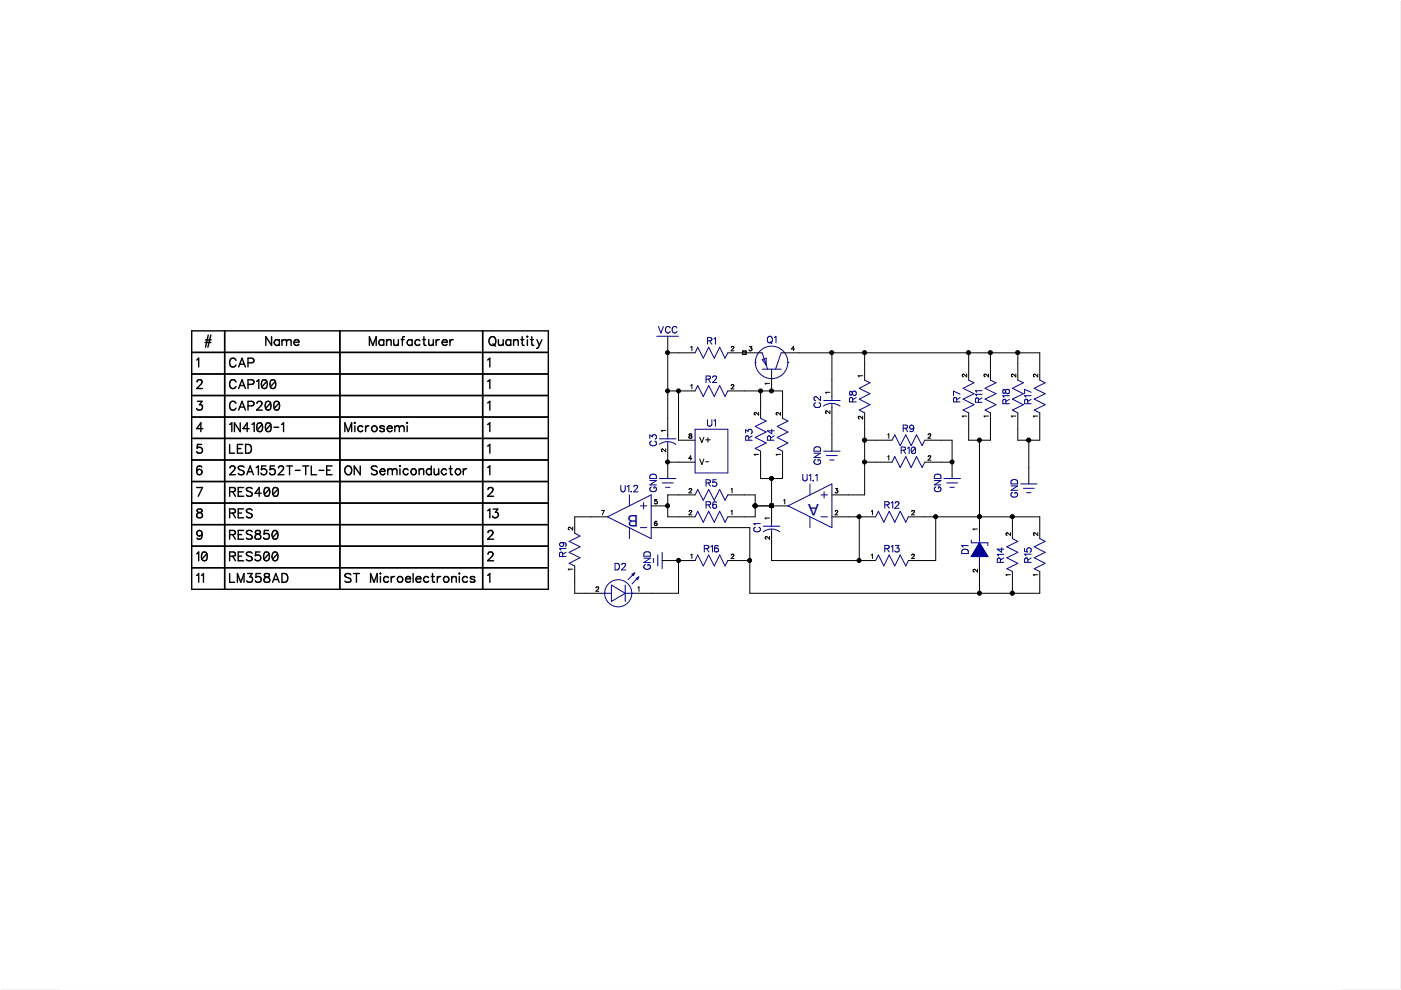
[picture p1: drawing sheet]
<svg xmlns="http://www.w3.org/2000/svg" width="297mm" height="210mm" viewBox="0 0 297 210" stroke-linecap="round" stroke-linejoin="round" font-family="sans-serif">
<g fill="#000" stroke="#000" stroke-width=".21">
<path d="M0 0h297v209.9h-297z"/>
<circle cx="141.5" cy="74.8" r=".42"/>
<circle cx="176.3" cy="74.8" r=".42"/>
<circle cx="183.3" cy="74.8" r=".43"/>
<circle cx="205.3" cy="74.8" r=".42"/>
<circle cx="210" cy="74.8" r=".43"/>
<circle cx="215.8" cy="74.8" r=".43"/>
<circle cx="141.5" cy="97.9" r=".42"/>
<circle cx="141.5" cy="82.9" r=".42"/>
<circle cx="143.9" cy="82.9" r=".42"/>
<circle cx="161.3" cy="82.9" r=".42"/>
<circle cx="163.6" cy="82.9" r=".43"/>
<circle cx="183.3" cy="97.9" r=".43"/>
<circle cx="183.3" cy="93.3" r=".44"/>
<circle cx="201.9" cy="97.9" r=".42"/>
<circle cx="207.7" cy="93.3" r=".43"/>
<circle cx="218.1" cy="93.3" r=".44"/>
<circle cx="141.5" cy="107.2" r=".43"/>
<circle cx="143.9" cy="118.8" r=".43"/>
<circle cx="158.9" cy="118.8" r=".43"/>
<circle cx="160.1" cy="107.2" r=".44"/>
<circle cx="163.6" cy="101.4" r=".44"/>
<circle cx="163.6" cy="107.2" r=".44"/>
<circle cx="182.1" cy="109.5" r=".42"/>
<circle cx="182.1" cy="118.8" r=".43"/>
<circle cx="198.4" cy="109.5" r=".43"/>
<circle cx="207.7" cy="109.5" r=".42"/>
<circle cx="214.6" cy="109.5" r=".43"/>
<circle cx="207.7" cy="125.8" r=".43"/>
<circle cx="214.6" cy="125.8" r=".44"/>
</g>
<g fill="#fff" stroke="#fff" stroke-width=".21">
<path d="M0 0h297v209.9h-297z"/>
<path d="M12.9 0h271.2v209.8h-271.2z"/>
</g>
<g fill="none" stroke="#000" stroke-width=".21">
<path d="M141.6 74.8h.1M141.6 71.3v20.9M141.6 74.8h5.8M146.4 73.6l.3-.1v.9M154.3 74.8h7M155 73.7v-.1a.29 .29 0 0 1 .3-.2 .29 .29 0 0 1 .3 .3l-.6 .7h.6M157.5 74.4h.7v.7h-.7zM158.9 73.5h.5l-.3 .3a.32 .32 0 0 1 .3 .3 .32 .32 0 0 1-.2 .3 .32 .32 0 0 1-.4-.2M163.6 79.4v3.5M165.9 74.8h54.6v5.8M168.5 74h-.7l.5-.6v.9M176.4 74.8v9.3"/>
<path d="M182.9 79.7h-.9l.1 .2M183.3 74.8h.1M183.3 74.8v5.8M205 79.3v.6l-.8-.6a.29 .29 0 0 0-.2 .3 .29 .29 0 0 0 .2 .3M205.4 74.8v5.8M209.6 79.3v.6l-.6-.5h-.3l-.1 .3 .3 .2M210 74.8v5.8M215.4 79.3v.6l-.6-.5h-.3l-.1 .3 .3 .2M215.8 74.8v5.8M220 79.3v.6l-.7-.6-.2 .4 .2 .2M140.4 95.7h.1M141.2 91.3h-1l.2 .2"/>
<path d="M141.2 95.2v.6l-.7-.6-.3 .2 .2 .3M141.6 98h.1M141.6 82.9h5.8M141.6 94.5v7M141.6 98h5.8M143.9 82.9v10.4h3.5M146.1 92v.2a.58 .58 0 0 1 .6 .6l-.4 .1a.31 .31 0 0 1-.2-.4 .31 .31 0 0 1 .4-.2l.1-.3zM146.4 81.7l.3-.2v1M146.7 97.2h-.7l.4-.6v1M148.4 92.7l.4 1.1 .4-1.1M148.4 97.3l.4 1.2 .4-1.2M149.6 93.3h1"/>
<path d="M149.6 97.9h.7M150.1 92.8v1M154.3 82.9h11.6v5.8M155 81.8l.2-.3 .3 .1v.3l-.5 .6h.6M160.8 87.4v.6l-.5-.5h-.4v.3l.3 .2M160.8 96.3h-.9l.2 .3M161.3 82.9h.1M161.3 82.9v5.8M161.3 95.7v5.8h4.6v-5.8M163.2 81.3h-1l.2 .2M163.6 82.9h.1M165.5 87.4v.6l-.8-.5-.1 .3 .2 .2"/>
<path d="M165.5 96.3h-.9l.1 .3M176 83.2h-1l.2 .2M176 87.1v.6l-.8-.6-.2 .4 .2 .1M176.4 86.4v9.3M182.9 88.2v.7l-.4-.5-.4-.1a.29 .29 0 0 0-.1 .3 .29 .29 0 0 0 .2 .2M183.3 93.3h.1M183.3 98h.1M183.3 87.5v17.4h-6.9M183.3 93.3h5.8M183.3 98h5.8M188.2 92.2l.2-.2v.9M188.2 96.8l.2-.2v1"/>
<path d="M196.1 93.3h5.8v8.2M196.1 98h5.8M196.8 92.2h.1M196.8 96.8l.2-.2 .3 .2-.6 .8h.7M196.8 92.2l.4-.2 .1 .2-.6 .7h.7M201.9 98h.1M205 88.2h-1l.2 .2M205.4 87.5v5.8h4.6v-5.8M207.7 93.3v19.8M209.6 88.2h-1l.2 .2M215.4 88.2h-1l.2 .2M215.8 87.5v5.8h4.7v-5.8"/>
<path d="M218.1 93.3v9.3M220 88.2h-.9l.2 .2M121.4 111.7v.7l-.7-.6-.2 .4 .2 .1M121.8 120v5.8h5.8M127.5 108.2h.6l-.4 1M128.8 109.6h-7v3.5M138.1 107.3h3.5M138.1 111.9h20.9v13.9h61.5v-4.6M139.3 105.9h-.5v.4a.34 .34 0 0 1 .5 0 .34 .34 0 0 1-.1 .5 .34 .34 0 0 1-.5-.1M139.3 110.7l-.2-.2-.2 .1-.2 .5M140.4 118.9h7M141.6 107.3h.1"/>
<path d="M143.9 118.9h.1M143.9 118.9v6.9h-9.3M146.1 103.8l.2-.2 .4 .1-.6 .8h.6M146.1 108.4a.29 .29 0 0 1 .3-.2 .29 .29 0 0 1 .3 .3l-.6 .7h.6M146.4 117.7l.3-.2v.9M147.4 104.9h-5.8v4.7h5.8M154.3 104.9h5.8v4.7h-5.8M154.3 118.9h4.7M155 103.7l.2-.1v.9M155 108.4l.2-.2v1M155 117.7a.29 .29 0 0 1 .3-.2 .29 .29 0 0 1 .3 .3l-.6 .6h.6M160.1 107.3h7"/>
<path d="M163.2 113.7v.6l-.7-.5-.3 .1 .2 .4M163.2 109.8h-1l.2 .2M163.3 106.9h.7v.7h-.7zM163.6 107.3h.1M163.6 101.5v9.2M163.6 113.1v5.8h22M166.2 106.1l.2-.2v.9M176.4 109.6h9.2M177.1 108.4l.2-.2 .3 .2-.5 .8h.5M177.1 103.6h.5l-.2 .3a.31 .31 0 0 1 .2 .5 .31 .31 0 0 1-.5-.1M182.2 109.6v9.3M184.8 117.7l.2-.2v.9"/>
<path d="M184.8 108.4l.2-.2v1M192.6 109.6h27.9v4.6M193.3 108.4l.2-.2 .4 .2-.6 .8h.6M193.3 117.7l.2-.2 .4 .2-.6 .7h.6M198.4 109.6h.1M198.4 109.6v9.3h-5.8M207.2 112.2h-.9l.2 .2M207.7 120v5.8M214.2 112.9v.6l-.7-.5-.2 .3 .2 .2M214.7 109.6h.1M214.7 109.6v4.6M220 112.9v.6l-.7-.5-.2 .3 .2 .2"/>
<path d="M121.4 120.7h-.9l.2 .2M126.4 124.6l.1-.1 .3-.1 .1 .3-.6 .7h.7M135.3 124.6l.2-.2v1M207.2 120.7v.6l-.7-.6-.2 .4 .3 .2M214.2 121.9h-.9l.2 .2M214.7 125.8h.1M214.7 121.2v4.6M220 121.9h-.9l.2 .2"/>
<circle cx="139" cy="111.2" r=".29"/>
</g>
<g fill="none" stroke="#000096" stroke-width=".21">
<path d="M139.2 71.3h4.7M139.6 69.2l.5 1.4 .5-1.4M142.1 69.6a.5 .5 0 0 0-.6-.4 .5 .5 0 0 0-.4 .5v.4a.5 .5 0 0 0 .4 .5 .5 .5 0 0 0 .6-.3M143.5 69.6a.52 .52 0 0 0-.6-.4 .52 .52 0 0 0-.4 .5v.4a.52 .52 0 0 0 .4 .5 .52 .52 0 0 0 .6-.3M147.4 74.8l.5-1.2 1.2 2.3 1.2-2.3 1.1 2.3 1.2-2.3 1.1 2.3 .6-1.1M150 72.3l.8-.1 .1-.4-.3-.2h-.6v1.4M150.5 72.3l.4 .7M151.4 71.8l.3-.2v1.4M160.1 76.8h.1M161.3 74.8h.3l1.1 3.5M161.6 78.3h4M161.6 76.2l.8-.3v1.5z"/>
<path d="M162.8 71.5l.2-.1a.63 .63 0 0 1 .8 .6 .63 .63 0 0 1-1 .5l-.1-.3zM163.3 72.4l.4 .5M163.6 78.3v1.1M164.2 71.6l.3-.3v1.4M165.9 74.8h-.3l-1.2 3.5M167.1 76.8h.1M137.8 93v-.8l.5 .4a.46 .46 0 0 1 .8-.3 .46 .46 0 0 1-.2 .8M138.1 93.5a.52 .52 0 0 0-.3 .6 .52 .52 0 0 0 .5 .4h.4a.52 .52 0 0 0 .5-.4 .52 .52 0 0 0-.4-.6M139.8 93h3.5M139.8 94.2a2.89 2.89 0 0 1 3.5 0M141.6 92.2v.8M141.6 93.6v.9"/>
<path d="M147.4 82.9l.5-1.2 1.2 2.4 1.2-2.4 1.1 2.4 1.2-2.4 1.1 2.4 .6-1.2M147.4 91h6.9v9.3h-6.9zM149.7 80.4l.8-.1 .1-.2-.1-.3-.8-.1v1.4M150 89v1.2l.4 .2 .3-.1 .2-.3v-1M150.2 80.4l.4 .7M151.1 80.1l.3-.4 .5 .1-.2 .6-.6 .7h.9M151.4 89.2l.3-.2v1.4M158.1 91.8v-.7l.5 .4a.46 .46 0 0 1 .5-.5 .46 .46 0 0 1 .4 .6l-.3 .4M158.8 93.3l-.1-.8-.5-.1-.1 .9h1.4M159.5 92.4l-.7 .5M161.3 88.7l1.1 .6-2.3 1.1 2.3 1.2-2.3 1.1 2.3 1.2-2.3 1.2 1.2 .6M163.4 93.3l-.1-.7-.3-.2-.3 .3v.6h1.4"/>
<path d="M163.6 91v1l-.9-.7h1.4M164.1 92.4l-.7 .5M165.9 88.7l1.2 .6-2.3 1.1 2.3 1.2-2.3 1.1 2.3 1.2-2.3 1.2 1.1 .6M172.6 96.1h1.4l-1.4 .9h1.4M172.8 94.9l.3-.2 .7 .2 .2 .8h-1.4v-.5zM172.9 85.4a.52 .52 0 0 0-.3 .6 .52 .52 0 0 0 .5 .4h.4a.52 .52 0 0 0 .5-.4 .52 .52 0 0 0-.4-.6M172.9 97.4a.52 .52 0 0 0-.3 .6 .52 .52 0 0 0 .5 .5h.4a.51 .51 0 0 0 .5-.6 .51 .51 0 0 0-.5-.5v.4M174 84v1l-.9-.8h-.4l-.1 .4 .3 .3M174.6 86.1a2.89 2.89 0 0 1 3.5 0M174.6 84.9h3.5M174.6 95.7h3.5M175.2 96.6h2.3"/>
<path d="M175.9 97.5h.9M176.4 84.1v.8M176.4 85.5v.9M180.2 83.1v.6h.4l.1-.4a.4 .4 0 0 1 .4-.4 .4 .4 0 0 1 .4 .4v.4l-.4 .2-.3-.3-.2-.5zM180.8 85.2l-.1-.8-.4-.1-.2 .3v.6h1.4M181.5 84.3l-.7 .4M183.3 80.6l1.2 .6-2.3 1.1 2.3 1.2-2.3 1.1 2.3 1.2-2.3 1.1 1.1 .6M189.1 93.3l.6-1.1 1.2 2.3 1.1-2.3 1.2 2.3 1.1-2.3 1.2 2.3 .6-1.2M189.1 98l.6-1.2 1.2 2.3 1.1-2.3 1.2 2.3 1.1-2.3 1.2 2.3 .6-1.1M191.1 95.5l.9-.2v-.4l-.9-.1v1.4M191.5 90.8h.8l.1-.4-.3-.3h-.6v1.4M191.5 95.5l.5 .7"/>
<path d="M192 90.8l.4 .7M192.4 95l.4-.2v1.4M193.7 90.6a.67 .67 0 0 1-.5 .9l-.3-.2M194.1 95a.44 .44 0 0 0-.4-.2 .44 .44 0 0 0-.4 .2v.9M194.1 95l-.2 1.1h-.5l-.1-.2M194.1 95l-.8 .9M202.8 85.2l-.1-.9h-.4l-.1 .9h1.4M203.6 83.6l-1.4-.7v1M203.6 84.3l-.8 .4M205.4 80.6l1.1 .6-2.3 1.1 2.3 1.2-2.3 1.1 2.3 1.2-2.3 1.1 1.2 .6M207.5 85.3l-.1-.8-.5-.1-.1 .9h1.4M208.2 84.4l-.7 .4"/>
<path d="M208.2 83.6h-1.4l.3 .3M208.2 82.8h-1.4l.3 .4M210 80.6l1.2 .6-2.3 1.1 2.3 1.2-2.3 1.1 2.3 1.2-2.3 1.1 1.1 .6M212.7 82.7v.7h.3l.3-.7 .3-.2a.44 .44 0 0 1 .4 .7 .44 .44 0 0 1-.7 .1l-.2-.6zM213.3 85.6l-.1-.8-.5-.1-.1 .9h1.4M214 83.9h-1.4l.3 .3M214 84.7l-.7 .4M215.8 80.6l1.2 .6-2.3 1.1 2.3 1.2-2.3 1.1 2.3 1.2-2.3 1.1 1.1 .6M217.9 85.6l-.1-.9h-.4l-.2 .9h1.4M218.6 83.2l-1.4-.7v1M218.6 84.7l-.7 .4M218.6 83.9h-1.4l.3 .3"/>
<path d="M220.5 80.6l1.1 .6-2.3 1.1 2.3 1.2-2.3 1.1 2.3 1.2-2.3 1.1 1.2 .6M119.1 115a.63 .63 0 0 1 .9 .5l-.1 .3M119.3 118l-.1-.8-.1-.1-.3 .1-.2 .8h1.4M120 116.3h-1.4l.3 .3M120 117.1l-.7 .4M121.8 113.1l1.2 .5-2.3 1.2 2.3 1.1-2.3 1.2 2.3 1.2-2.3 1.1 1.1 .6M128.8 109.6l9.3-4.7v9.3zM130.4 119.4h.5a.74 .74 0 0 1 .5 .7 .74 .74 0 0 1-.5 .7h-.5zM131.6 102.9v1l.4 .4 .3-.1 .3-.3v-1M131.8 119.7l.2-.2 .3-.1 .3 .4-.8 1h.9M133 103.2l.3-.3v1.4M133.4 104.9v2.4"/>
<path d="M133.4 111.9v2.3M133.7 104.2h.2zM134.4 103.2l.2-.3h.5l.1 .3-.2 .4-.7 .7h1M135.8 111.9h1.3M135.8 107.3h1.3M136.5 106.5v1.4M136.5 118.3h1.4l-1.4 1h1.4M136.7 117.1l.3-.1 .7 .1 .2 .8h-1.4v-.4zM136.8 119.7a.52 .52 0 0 0-.3 .6 .52 .52 0 0 0 .5 .4h.4a.51 .51 0 0 0 .5-.5 .51 .51 0 0 0-.5-.5v.3M137.8 101.9h1.4l-1.4 .9h1.4M138 100.7l.3-.2 .7 .2 .2 .8h-1.4v-.5zM138.1 103.2a.52 .52 0 0 0-.3 .6 .52 .52 0 0 0 .5 .5h.4a.51 .51 0 0 0 .5-.6 .51 .51 0 0 0-.5-.5v.4"/>
<path d="M138.5 118.4v.9M139.5 117.7v2.3M139.8 101.5h3.5M140.4 102.4h2.3M140.4 117.1v3.5M141.1 103.3h.9M147.4 104.9l.5-1.1 1.2 2.3 1.2-2.3 1.1 2.3 1.2-2.3 1.1 2.3 .6-1.2M147.4 109.6l.5-1.2 1.2 2.3 1.2-2.3 1.1 2.3 1.2-2.3 1.1 2.3 .6-1.1M147.4 118.9l.5-1.2 1.2 2.3 1.2-2.3 1.1 2.3 1.2-2.3 1.1 2.3 .6-1.1M149.3 116.3h.7l.3-.4-.3-.3h-.7v1.4M149.7 107h.6l.3-.1 .1-.3-.4-.2h-.6v1.4M149.7 102.4l.8-.1 .1-.3-.3-.3h-.6v1.4"/>
<path d="M149.8 116.3l.5 .7M150.2 102.4l.4 .7M150.2 107l.5 .8M150.7 115.9l.4-.3v1.4M151.9 101.7h-.7l-.1 .6a.5 .5 0 0 1 .8 0 .5 .5 0 0 1-.1 .7 .5 .5 0 0 1-.7-.1M151.9 106.6l-.1-.1a.45 .45 0 0 0-.7 .1v.7M152.3 115.8l-.1-.1a.43 .43 0 0 0-.7 .2v.7M160.2 111.8a.5 .5 0 0 0-.4 .5 .5 .5 0 0 0 .5 .5h.4a.5 .5 0 0 0 .5-.4 .5 .5 0 0 0-.3-.6M161.2 111h-1.4l.3 .3M161.9 112.8a2.88 2.88 0 0 1 3.4 0M161.9 111.6h3.4M163.6 110.7v.9"/>
<path d="M163.6 112.2v.9M167.1 107.3l9.3-4.7v9.3zM170.2 100.6v1l.4 .4 .5-.2v-1.2M171.6 100.8l.3-.2v1.4M171.7 102.6v2.3M171.7 109.6v2.3M172.4 101.8v.2zM172.9 100.8l.3-.2v1.4M174 109.6h1.4M174 104.9h1.4M174.7 104.3v1.3M185.6 109.6l.6-1.2 1.2 2.3 1.1-2.3 1.2 2.3 1.2-2.3 1.1 2.3 .6-1.1"/>
<path d="M185.6 118.9l.6-1.2 1.2 2.3 1.1-2.3 1.2 2.3 1.2-2.3 1.1 2.3 .6-1.1M187.6 116.3l.8-.1 .1-.1-.1-.3-.8-.2v1.4M187.6 107h.8l.1-.4-.3-.2h-.6v1.4M188.1 107l.4 .8M188.1 116.3l.4 .7M189 106.6l.3-.2v1.4M189 115.9l.3-.3v1.4M189.8 106.7l.3-.3h.2l.3 .2-.2 .5-.7 .7h.9M189.8 115.6h.8l-.4 .6a.47 .47 0 0 1 .4 .4 .47 .47 0 0 1-.3 .5 .47 .47 0 0 1-.6-.3M198.1 101.9h1.4l-1.4 .9h1.4M198.3 100.7l.3-.2 .7 .2 .2 .8h-1.4v-.5zM198.4 103.2a.52 .52 0 0 0-.3 .6 .52 .52 0 0 0 .5 .5h.4a.51 .51 0 0 0 .5-.6 .51 .51 0 0 0-.5-.5v.4"/>
<path d="M200.1 101.5h3.5M200.7 102.4h2.3M201.4 103.3h.9M204 116.7a.77 .77 0 0 1 1.3 .2v.5h-1.4zM205.3 115.7h-1.4l.3 .3M205.9 114.5v.6h3.5v.6M207.7 113.1v2M207.7 118v2M207.7 115.1l1.7 2.9h-3.5zM212.1 119.2l-.1-.8-.1-.1-.3 .1-.2 .8h1.4M212.4 116.1v1l-1-.7h1.4M212.8 118.3l-.7 .5"/>
<path d="M212.8 117.5h-1.4l.3 .4M214.4 103h1.4l-1.4 1h1.4M214.4 101.9a.78 .78 0 0 1 .9-.2 .78 .78 0 0 1 .5 .9h-1.4zM214.7 114.2l1.1 .6-2.3 1.1 2.3 1.2-2.3 1.2 2.3 1.1-2.3 1.2 1.2 .6M214.7 104.4a.5 .5 0 0 0-.4 .6 .5 .5 0 0 0 .6 .4h.3a.49 .49 0 0 0 .6-.5 .49 .49 0 0 0-.6-.5v.3M216.4 102.6h3.5M217 103.5h2.3M217.2 116.3v.6l.6 .1a.5 .5 0 0 1 0-.7 .5 .5 0 0 1 .7 0 .5 .5 0 0 1-.1 .8M217.7 104.5h.9M217.9 119.2l-.1-.9h-.4l-.2 .9h1.4M218.6 118.3l-.7 .5M218.6 117.5h-1.4l.3 .3"/>
<path d="M220.5 114.2l1.1 .6-2.3 1.1 2.3 1.2-2.3 1.2 2.3 1.1-2.3 1.2 1.2 .6M127.6 125.8h2M128.2 125.8h.1M129.6 124.1l3 1.7-3 1.7zM132.6 124.1v3.4M132.6 125.8h2M134 125.8h.1M134 121.7l.6-.2-.3 .5zM134.6 121.5l-1.4 1.4M134.9 122.6l.5-.3-.2 .6zM135.4 122.3l-1.4 1.5"/>
<circle cx="163.6" cy="76.8" r="3.4"/>
<circle cx="193.3" cy="90.6" r=".43"/>
<circle cx="119.1" cy="115.5" r=".42"/>
<circle cx="151.5" cy="107.3" r=".43"/>
<circle cx="151.9" cy="116.6" r=".43"/>
<circle cx="131.1" cy="125.8" r="2.88"/>
</g>
<path d="M207.7 115.1l1.7 2.9h-3.5z" fill="#000096" stroke="#000096" stroke-width=".21"/>
<g fill="none" stroke="#000" stroke-width=".3">
<path d="M40.6 70.1h75.7v54.8h-75.7zM40.6 74.7h75.7M40.6 79.3h75.7M41.7 76.3l.4-.4v1.9M43.5 72.6h1.2M43.6 72.1h1.2M44.2 71l-.6 2.6M44.7 71l-.6 2.6M47.6 70.1v54.8M50 76.4a.69 .69 0 0 0-.7-.5 .69 .69 0 0 0-.6 .8 .77 .77 0 0 0 .3 1 .77 .77 0 0 0 1-.3M50.6 77.8l.7-1.9 .7 1.9M50.8 77.2h.9"/>
<path d="M52.6 76.9h.8a.49 .49 0 0 0 .5-.5 .49 .49 0 0 0-.5-.5h-.8v1.9M57.6 71.4v1.8l-1.2-1.8v1.8M59.2 72.3a.61 .61 0 0 0-.9-.1 .61 .61 0 0 0 0 .9 .61 .61 0 0 0 .9-.1M59.2 72v1.2M59.8 72.4a.63 .63 0 0 1 .9-.3l.1 .3M59.8 72v1.2M60.8 72.4a.63 .63 0 0 1 .8-.3l.1 1.1M60.8 72.4v.8M62.3 72.6v.1a.57 .57 0 0 0 .5 .5 .57 .57 0 0 0 .6-.2M62.4 72.3a.52 .52 0 0 1 .6-.3 .52 .52 0 0 1 .4 .6h-1.1zM72.1 70.1v54.8M78.3 73.2v-1.8l.7 1.8 .8-1.8v1.8"/>
<path d="M81.4 72.3a.59 .59 0 0 0-.9-.1 .59 .59 0 0 0 0 .9 .59 .59 0 0 0 .9-.1M81.4 72v1.2M82 72.4l.4-.4 .5 .1v1.1M82 72v1.2M83.5 72v.9a.44 .44 0 0 0 .7 .3l.3-.3M84.5 72v1.2M85.1 72h.6M85.8 71.4l-.4 .1-.1 .3v1.4M87.4 72.3a.59 .59 0 0 0-.9-.1 .59 .59 0 0 0 0 .9 .59 .59 0 0 0 .9-.1M87.4 72v1.2M89 72.3a.59 .59 0 0 0-.8-.1 .59 .59 0 0 0 0 .9 .59 .59 0 0 0 .8-.1M89.6 72h.6"/>
<path d="M89.9 71.4v1.5l.1 .3h.3M90.9 72l.1 1.2h.4l.5-.3M91.9 72v1.2M92.5 72v1.2M93.1 72a.57 .57 0 0 0-.6 .6M93.7 72.6v.1a.57 .57 0 0 0 .5 .5 .57 .57 0 0 0 .6-.2M94 72.1h.6l.2 .5h-1.1zM95.4 72v1.2M96.1 72a.58 .58 0 0 0-.7 .6M102.3 70.1v54.8M103.4 76.3l.5-.4v1.9M104.1 71.5a.91 .91 0 0 1 1 .4 .91 .91 0 0 1-.1 1.1 .84 .84 0 0 1-1.2-.1 .84 .84 0 0 1 .1-1.2z"/>
<path d="M104.5 72.9l.5 .5M105.7 72l.1 1.2h.4l.5-.3M106.7 72v1.2M108.3 72.3a.59 .59 0 0 0-.9-.1 .59 .59 0 0 0 0 .9 .59 .59 0 0 0 .9-.1M108.3 72v1.2M108.9 72.4l.4-.4 .5 .1 .1 1.1M108.9 72v1.2M110.4 72h.7M110.7 71.4v1.5l.1 .3h.3M111.7 71.4h.2zM111.8 72v1.2M112.4 72h.7"/>
<path d="M112.7 71.4v1.5l.1 .3h.4M113.8 72l.6 1.2M114.4 73.2l-.2 .4-.4 .3M114.9 72l-.5 1.2M40.6 83.9h75.7M40.6 88.4h75.7M40.6 93h75.7M40.6 97.5h75.7M41.8 81l.3-.5 .7 .2a.6 .6 0 0 1-.2 .8l-.9 .9h1.2M41.9 85.1h.9l-.5 .7a.62 .62 0 0 1 .5 1 .62 .62 0 0 1-1.1-.2M42.8 94.2h-.9l-.1 .8a.65 .65 0 0 1 1 0 .65 .65 0 0 1-.2 1 .65 .65 0 0 1-.9-.3M42.8 99a.55 .55 0 0 0-.6-.2 .55 .55 0 0 0-.4 .3l-.1 .9"/>
<path d="M43 90.9h-1.3l.9-1.2v1.8M48.7 94.2v1.9h1M48.7 90l.5-.3v1.8M48.8 99.2l.1-.2 .3-.2 .5 .2a.61 .61 0 0 1-.1 .8l-.9 .9h1.2M50 81a.69 .69 0 0 0-.7-.5 .69 .69 0 0 0-.6 .7 .77 .77 0 0 0 .3 1.1 .77 .77 0 0 0 1-.3M50 85.5a.77 .77 0 0 0-1-.3 .77 .77 0 0 0-.3 1 .7 .7 0 0 0 .5 .7 .7 .7 0 0 0 .8-.4M50.3 95.1h.8M50.6 82.4l.7-1.9 .7 1.9M50.6 86.9l.7-1.8 .7 1.8M50.8 81.7h.9M50.8 86.3h.9M50.9 89.7v1.8l-1.2-1.8v1.8"/>
<path d="M51.5 94.2h-1.2v1.9h1.2M51.7 99a.7 .7 0 0 0-1.2 .2l.3 .4 .8 .3 .1 .5a.75 .75 0 0 1-1.2 0M52.1 94.2h.6a.99 .99 0 0 1 .6 1 .99 .99 0 0 1-.6 .9h-.6zM52.6 81.5h.8a.49 .49 0 0 0 .4-.3 .49 .49 0 0 0-.1-.5l-.3-.2h-.8v1.9M52.6 86.1h.8a.49 .49 0 0 0 .4-.3 .49 .49 0 0 0-.1-.5l-.3-.2h-.8v1.8M52.8 90.9h-1.3l.9-1.2v1.8M53.4 90l.5-.3v1.8M54.3 99.1l.5-.3v1.9M54.4 80.9l.5-.4v1.9M54.5 85.5l.1-.2 .3-.2 .6 .2a.6 .6 0 0 1-.2 .8l-.9 .8h1.2M55.6 90a.58 .58 0 0 0-.5-.4 .58 .58 0 0 0-.6 .4v1.2M55.6 90a1.24 1.24 0 0 1-.4 1.5l-.5-.1-.2-.2"/>
<path d="M55.6 90l-1.1 1.2M56.4 98.8h-.9l-.1 .8a.65 .65 0 0 1 1 0 .65 .65 0 0 1-.1 .9 .65 .65 0 0 1-1-.2M56.6 80.9a.58 .58 0 0 0-.6-.4 .58 .58 0 0 0-.5 .4v1.1M56.6 80.9a.88 .88 0 0 1 .1 1 .88 .88 0 0 1-1 .4l-.2-.3M56.6 80.9l-1.1 1.1M57.4 85.4a.58 .58 0 0 0-.6-.3 .58 .58 0 0 0-.5 .3v1.2M57.4 85.4a1.26 1.26 0 0 1-.5 1.5h-.4l-.2-.3M57.4 85.4l-1.1 1.2M57.4 90a1.26 1.26 0 0 1-.4 1.5l-.5-.1-.1-.2M57.4 90a.58 .58 0 0 0-.5-.4 .58 .58 0 0 0-.5 .4v1.2M57.4 90l-1 1.2M58.1 90.6h1"/>
<path d="M58.2 98.8h-.9l-.1 .8a.65 .65 0 0 1 1 0 .65 .65 0 0 1-.1 .9 .65 .65 0 0 1-.9-.2M58.4 80.9a.58 .58 0 0 0-.5-.4 .58 .58 0 0 0-.6 .4v1.1M58.4 80.9a1.25 1.25 0 0 1-.4 1.5l-.5-.1-.2-.3M58.4 80.9l-1.1 1.1M59.1 99.2l.3-.4 .6 .2a.61 .61 0 0 1-.1 .8l-.9 .9h1.2M59.2 85.4a.58 .58 0 0 0-.5-.3 .58 .58 0 0 0-.6 .3v1.2M59.2 85.4a1.26 1.26 0 0 1-.4 1.5h-.5l-.2-.3M59.2 85.4l-1.1 1.2M59.7 90l.4-.3v1.8M60.8 98.8h1.2M61.4 98.8v1.9M62.6 99.7h1"/>
<path d="M64.2 98.8h1.3M64.8 98.8v1.9M66 98.8v1.9h1.1M67.7 99.7h1M69.3 99.7h.7M70.4 98.8h-1.1v1.9h1.1M73.1 91.5v-1.8l.7 1.8 .8-1.8v1.8M73.3 99a.68 .68 0 0 1 .8-.2 .68 .68 0 0 1 .5 .7v.4a.72 .72 0 0 1-.8 .8 .72 .72 0 0 1-.7-.8v-.4zM75.1 89.7h.2zM75.2 90.3v1.2M76.4 98.8v1.9l-1.3-1.9v1.9M76.9 90.5a.59 .59 0 0 0-.8 0 .59 .59 0 0 0 0 .8 .59 .59 0 0 0 .8 0"/>
<path d="M77.5 90.3v1.2M78.2 90.3a.59 .59 0 0 0-.7 .5M80 99a.7 .7 0 0 0-1.3 .2l.4 .4 .7 .3 .2 .5a.75 .75 0 0 1-1.3 0M80.6 99.9v.2a.56 .56 0 0 0 .4 .6 .56 .56 0 0 0 .6-.3M80.8 99.5h.7l.1 .4h-1zM81.5 90.5a.57 .57 0 0 0-1 0l.3 .3 .6 .2 .1 .3a.57 .57 0 0 1-1 0M82.1 90.8a.59 .59 0 0 0 .3 .7 .59 .59 0 0 0 .7-.2M82.2 99.8l.4-.4 .5 .1 .1 .3M82.2 99.4v1.3M82.3 90.4h.7l.1 .4h-1zM83.2 99.8l.4-.4 .5 .1 .1 1.2M83.2 99.8v.9"/>
<path d="M83.7 90.6l.5-.3 .4 .1 .1 .2M83.7 90.3v1.2M84.7 90.6l.4-.3 .5 .1 .1 1.1M84.7 90.6v.9M84.7 98.8h.2zM84.8 99.4v1.3M86.3 90.3v1.2M86.3 89.6v.1zM86.5 99.7a.59 .59 0 0 0-.8-.1 .59 .59 0 0 0 0 .9 .59 .59 0 0 0 .8-.1M88.9 99.8l.4-.4 .5 .1v1.2M88.9 99.4v1.3M91.4 99.7a.59 .59 0 0 0-.8-.1 .59 .59 0 0 0 0 .9 .59 .59 0 0 0 .8-.1"/>
<path d="M91.4 98.8v1.9M92 99.4l.1 1.2 .4 .1 .5-.4M93 99.4v1.3M94.7 99.7a.61 .61 0 0 0-.9-.1 .61 .61 0 0 0 0 .9 .61 .61 0 0 0 .9-.1M95.2 99.4h.7M95.5 98.8v1.5l.1 .3 .3 .1M98.2 99.4v1.3M98.9 99.4a.63 .63 0 0 0-.7 .5M103.4 80.9l.5-.4v1.9M103.4 85.4l.5-.3v1.8M103.4 90l.5-.3v1.8M103.4 94.6l.5-.4v1.9"/>
<path d="M103.4 99.1l.5-.3v1.9M40.6 102.1h75.7M40.6 106.7h75.7M40.6 111.2h75.7M40.6 115.8h75.7M41.7 117.4l.4-.4v1.9M41.7 103.4h1.2l-.9 1.8M41.9 108a.36 .36 0 0 0 .1 .6 .67 .67 0 0 1 .8 .3 .67 .67 0 0 1 0 .8 .68 .68 0 0 1-1.1-.3 .89 .89 0 0 1 1.1-.9v-.3a.71 .71 0 0 0-.9-.2zM42.8 113.1a.85 .85 0 0 1-.7 1.2l-.3-.2M43.9 117.4a.61 .61 0 0 0-.9-.3 1.64 1.64 0 0 0-.2 1.5M43.9 117.4a.91 .91 0 0 1-.7 1.5l-.4-.3M43.9 117.4l-1.1 1.2"/>
<path d="M48.7 104.3l1-.2 .2-.2-.1-.4-.3-.1h-.8v1.8M48.7 108.8l1-.1 .2-.4-.4-.4h-.8v1.9M48.7 113.4l1-.1 .2-.3-.2-.5h-1v1.8M48.7 117.9l1-.1 .2-.2-.2-.5-1-.1v1.9M49.3 104.3l.6 .9M49.3 108.8l.6 1M49.3 113.4l.6 .9M49.3 117.9l.6 1M50.5 104.3h.7M50.5 108.8h.7M50.5 113.4h.7M50.5 117.9h.7"/>
<path d="M51.7 103.4h-1.2v1.8h1.2M51.7 107.9h-1.2v1.9h1.2M51.7 112.5h-1.2v1.8h1.2M51.7 117h-1.2v1.9h1.2M52.3 100.7l.7-1.9 .7 1.9M52.6 100h.9M53.5 103.6a.7 .7 0 0 0-1.3 .2l.2 .2 .9 .4 .2 .5a.75 .75 0 0 1-1.3 0M53.5 108.2a.67 .67 0 0 0-.7-.3 .67 .67 0 0 0-.6 .5l.2 .2 .9 .4 .2 .5a.75 .75 0 0 1-1.3 0M53.5 112.8a.67 .67 0 0 0-.7-.4 .67 .67 0 0 0-.6 .5l.2 .3 .9 .4 .2 .5a.82 .82 0 0 1-1.3 0M53.5 117.3a.67 .67 0 0 0-.7-.3 .67 .67 0 0 0-.6 .5l.2 .3 .9 .3a.45 .45 0 0 1 .2 .5 .45 .45 0 0 1-.5 .3h-.3l-.5-.3M54.2 112.6a.36 .36 0 0 0 .2 .6 .67 .67 0 0 1 .7 .3 .67 .67 0 0 1 0 .7l-.6 .1a.53 .53 0 0 1-.5-.5 .53 .53 0 0 1 .6-.5l.4-.1a.36 .36 0 0 0 .1-.6l-.2-.1zM55.1 117h-.9l-.1 .8a.66 .66 0 0 1 1 0 .66 .66 0 0 1-.1 1 .66 .66 0 0 1-.9-.2"/>
<path d="M55.4 104.6h-1.3l.9-1.2v1.8M56.9 112.5h-.8l-.1 .8a.66 .66 0 0 1 1 0 .66 .66 0 0 1-.2 .9 .66 .66 0 0 1-.9-.2M57 117.4a.91 .91 0 0 1-.6 1.5l-.4-.3M57 117.4a.61 .61 0 0 0-.9-.3 1.64 1.64 0 0 0-.1 1.5M57 117.4l-1 1.2M57.1 103.7a.58 .58 0 0 0-.5-.3 .58 .58 0 0 0-.5 .3v1.1M57.1 103.7a.96 .96 0 0 1-.6 1.5l-.3-.1-.1-.3M57.1 103.7l-1 1.1M58.9 112.8l-.3-.2-.4-.1a1.06 1.06 0 0 0-.4 1.5M58.9 112.8a.91 .91 0 0 1-.7 1.5l-.4-.3M58.9 117.4a.91 .91 0 0 1-.7 1.5l-.4-.3M58.9 117.4a.61 .61 0 0 0-.9-.3 1.35 1.35 0 0 0-.2 1.5"/>
<path d="M58.9 112.8l-1.1 1.2M58.9 117.4l-1.1 1.2M58.9 103.7a.58 .58 0 0 0-.5-.3 .58 .58 0 0 0-.5 .3v1.1M58.9 103.7a.96 .96 0 0 1-.6 1.5l-.3-.1-.1-.3M58.9 103.7l-1 1.1M103.4 108.3l.5-.4v1.9M103.5 103.8l.1-.3 .3-.1 .5 .1a.61 .61 0 0 1-.1 .8l-.9 .9h1.3M103.5 112.9v-.1a.56 .56 0 0 1 .9-.2v.1a.55 .55 0 0 1-.1 .7l-.9 .9h1.3M103.5 117.5l.1-.3a.58 .58 0 0 1 .8-.1v.1a.55 .55 0 0 1-.1 .8l-.9 .9h1.3M104.6 107.9h.9l-.5 .7a.62 .62 0 0 1 .5 1 .62 .62 0 0 1-1.1-.2M40.6 120.4h75.7M41.7 122l.4-.4v1.9"/>
<path d="M42.7 122l.4-.4v1.9M48.7 121.6v1.9h1M50.3 123.5v-1.9l.8 1.9 .6-1.9v1.9M52.5 121.6h1l-.5 .7a.62 .62 0 0 1 .4 1 .62 .62 0 0 1-1.1-.2M55.2 121.6h-.9l-.1 .8a.66 .66 0 0 1 1 0 .66 .66 0 0 1-.1 1 .66 .66 0 0 1-1-.3M56.1 121.7v.4l.2 .2a.67 .67 0 0 1 .8 .3 .67 .67 0 0 1-.1 .8l-.6 .1a.53 .53 0 0 1-.5-.6 .53 .53 0 0 1 .6-.5l.5-.2 .1-.3a.66 .66 0 0 0-1-.2zM57.8 123.5l.7-1.9 .7 1.9M58 122.9h.9M59.8 121.6a1.01 1.01 0 0 1 1.2 .5 1.01 1.01 0 0 1-.3 1.3l-.9 .1zM74.4 121.9a.71 .71 0 0 0-.7-.3 .71 .71 0 0 0-.6 .5l.2 .2 .7 .3a.45 .45 0 0 1 .4 .3 .45 .45 0 0 1-.2 .5 .94 .94 0 0 1-1.1-.2M74.9 121.6h1.3M75.6 121.6v1.9"/>
<path d="M78.6 123.5v-1.9l.7 1.9 .7-1.9v1.9M80.7 121.5v.2zM80.7 122.2v1.3M82.4 122.5a.59 .59 0 0 0-.9-.1 .59 .59 0 0 0 0 .9 .59 .59 0 0 0 .9-.1M82.9 122.2v1.3M83.7 122.2a.64 .64 0 0 0-.8 .5M86 122.7a.59 .59 0 0 0 .3 .7 .59 .59 0 0 0 .7-.2M86.2 122.3h.7l.1 .4h-1zM87.6 121.6v1.9M88.2 122.7a.59 .59 0 0 0 .3 .7 .59 .59 0 0 0 .7-.2M88.4 122.3h.7l.1 .4h-1zM90.9 122.5a.61 .61 0 0 0-.9-.1 .61 .61 0 0 0 0 .9 .61 .61 0 0 0 .9-.1"/>
<path d="M91.4 122.2h.7M91.7 121.6v1.5l.1 .3 .4 .1M92.7 122.2v1.3M93.4 122.2a.64 .64 0 0 0-.7 .5M95.8 122.6l.2-.3a.44 .44 0 0 1 .7 .3v.9M95.8 122.2v1.3M97.4 121.5v.2zM97.4 122.2v1.3M99.1 122.5a.59 .59 0 0 0-.9-.1 .59 .59 0 0 0 0 .9 .59 .59 0 0 0 .9-.1M100.7 122.5a.58 .58 0 0 0-1 0l.1 .2 .8 .3 .1 .2a.58 .58 0 0 1-1 0M103.4 122l.5-.4v1.9"/>
<circle cx="79.4" cy="90.9" r=".61"/>
<circle cx="42.3" cy="113.1" r=".58"/>
<circle cx="42.3" cy="100.1" r=".58"/>
<circle cx="87.7" cy="100" r=".63"/>
<circle cx="97.1" cy="100" r=".63"/>
<circle cx="84.8" cy="122.8" r=".61"/>
<circle cx="94.6" cy="122.9" r=".61"/>
</g>
<g font-size="3.4">
<text x="43.3" y="73.8">#</text>
<text x="56.2" y="73.8">Name</text>
<text x="78.2" y="73.8">Manufacturer</text>
<text x="103.6" y="73.8">Quantity</text>
<text x="41.5" y="78.4">1</text>
<text x="41.5" y="82.9">2</text>
<text x="48.5" y="78.4">CAP</text>
<text x="48.5" y="82.9">CAP100</text>
<text x="103.3" y="78.4">1</text>
<text x="103.3" y="82.9">1</text>
<text x="41.5" y="87.5">3</text>
<text x="48.5" y="87.5">CAP200</text>
<text x="103.3" y="87.5">1</text>
<text x="41.5" y="92.1">4</text>
<text x="48.5" y="92.1">1N4100-1</text>
<text x="73" y="92.1">Microsemi</text>
<text x="103.3" y="92.1">1</text>
<text x="41.5" y="96.6">5</text>
<text x="41.5" y="101.2">6</text>
<text x="48.5" y="96.6">LED</text>
<text x="48.5" y="101.2">2SA1552T-TL-EON Semiconductor</text>
<text x="103.3" y="96.6">1</text>
<text x="103.3" y="101.2">1</text>
<text x="41.5" y="105.8">7</text>
<text x="48.5" y="105.8">RES400</text>
<text x="103.3" y="105.8">2</text>
<text x="41.5" y="110.3">8</text>
<text x="48.5" y="110.3">RES</text>
<text x="103.3" y="110.3">13</text>
<text x="41.5" y="114.9">9</text>
<text x="41.5" y="119.5">10</text>
<text x="48.5" y="114.9">RES850</text>
<text x="48.5" y="119.5">RES500</text>
<text x="103.3" y="114.9">2</text>
<text x="103.3" y="119.5">2</text>
<text x="41.5" y="124">11</text>
<text x="48.5" y="124">LM358AD</text>
<text x="73" y="124">ST Microelectronics</text>
<text x="103.3" y="124">1</text>
</g>
<g font-size="3.4" fill="#000096">
<text x="173.6" y="106.9" transform="rotate(180 173.6 106.9)">A</text>
<text x="135.3" y="109.2" transform="rotate(180 135.3 109.2)">B</text>
</g>
<g font-size="2.5">
<text x="139.5" y="71">VCC</text>
<text x="149.9" y="73.4">R1</text>
<text x="162.6" y="73.1">Q1</text>
<text x="149.6" y="81.5">R2</text>
<text x="174.4" y="86.5" transform="rotate(-90 174.4 86.5)">C2</text>
<text x="181.9" y="85.3" transform="rotate(-90 181.9 85.3)">R8</text>
<text x="204" y="85.3" transform="rotate(-90 204 85.3)">R7</text>
<text x="208.6" y="85.4" transform="rotate(-90 208.6 85.4)">R11</text>
<text x="214.4" y="85.7" transform="rotate(-90 214.4 85.7)">R18</text>
<text x="219.1" y="85.7" transform="rotate(-90 219.1 85.7)">R17</text>
<text x="139.6" y="94.6" transform="rotate(-90 139.6 94.6)">C3</text>
<text x="149.9" y="90.8">U1</text>
<text x="159.9" y="93.4" transform="rotate(-90 159.9 93.4)">R3</text>
<text x="164.5" y="93.5" transform="rotate(-90 164.5 93.5)">R4</text>
<text x="191.4" y="92">R9</text>
<text x="174.4" y="98.6" transform="rotate(-90 174.4 98.6)">GND</text>
<text x="191" y="96.6">R10</text>
<text x="131.5" y="104.7">U1.2</text>
<text x="139.6" y="104.3" transform="rotate(-90 139.6 104.3)">GND</text>
<text x="149.6" y="103.6">R5</text>
<text x="170.1" y="102.4">U1.1</text>
<text x="199.9" y="104.3" transform="rotate(-90 199.9 104.3)">GND</text>
<text x="216.2" y="105.5" transform="rotate(-90 216.2 105.5)">GND</text>
<text x="149.6" y="108.2">R6</text>
<text x="161.6" y="112.9" transform="rotate(-90 161.6 112.9)">C1</text>
<text x="187.5" y="108.2">R12</text>
<text x="120.5" y="118.1" transform="rotate(-90 120.5 118.1)">R19</text>
<text x="149.2" y="117.5">R16</text>
<text x="187.5" y="117.5">R13</text>
<text x="205.7" y="117.5" transform="rotate(-90 205.7 117.5)">D1</text>
<text x="213.3" y="119.4" transform="rotate(-90 213.3 119.4)">R14</text>
<text x="219.1" y="119.3" transform="rotate(-90 219.1 119.3)">R15</text>
<text x="130.3" y="121.2">D2</text>
<text x="138.3" y="120.8" transform="rotate(-90 138.3 120.8)">GND</text>
</g>
<g font-size="2.1">
<text x="148.3" y="94.2">V+</text>
<text x="148.3" y="98.8">V-</text>
</g>
<g font-size="1.7">
<text x="146.4" y="74.7">1</text>
<text x="154.9" y="74.7">2</text>
<text x="158.8" y="74.7">3</text>
<text x="167.7" y="74.6">4</text>
<text x="146.4" y="82.8">1</text>
<text x="154.9" y="82.8">2</text>
<text x="163.5" y="81.6" transform="rotate(-90 163.5 81.6)">1</text>
<text x="176.2" y="83.5" transform="rotate(-90 176.2 83.5)">1</text>
<text x="183.2" y="80" transform="rotate(-90 183.2 80)">1</text>
<text x="205.2" y="80" transform="rotate(-90 205.2 80)">2</text>
<text x="209.9" y="80" transform="rotate(-90 209.9 80)">2</text>
<text x="215.7" y="80" transform="rotate(-90 215.7 80)">2</text>
<text x="220.3" y="80" transform="rotate(-90 220.3 80)">2</text>
<text x="161.1" y="88.1" transform="rotate(-90 161.1 88.1)">2</text>
<text x="165.8" y="88.1" transform="rotate(-90 165.8 88.1)">2</text>
<text x="176.2" y="87.7" transform="rotate(-90 176.2 87.7)">2</text>
<text x="183.2" y="88.9" transform="rotate(-90 183.2 88.9)">2</text>
<text x="205.2" y="88.5" transform="rotate(-90 205.2 88.5)">1</text>
<text x="209.9" y="88.5" transform="rotate(-90 209.9 88.5)">1</text>
<text x="215.7" y="88.5" transform="rotate(-90 215.7 88.5)">1</text>
<text x="220.3" y="88.5" transform="rotate(-90 220.3 88.5)">1</text>
<text x="141.4" y="95.9" transform="rotate(-90 141.4 95.9)">2</text>
<text x="141.4" y="91.6" transform="rotate(-90 141.4 91.6)">1</text>
<text x="146" y="93.2">8</text>
<text x="188.2" y="93.2">1</text>
<text x="196.7" y="93.2">2</text>
<text x="145.9" y="97.8">4</text>
<text x="161.1" y="96.6" transform="rotate(-90 161.1 96.6)">1</text>
<text x="165.8" y="96.6" transform="rotate(-90 165.8 96.6)">1</text>
<text x="188.2" y="97.8">1</text>
<text x="196.7" y="97.8">2</text>
<text x="138.7" y="107.1">5</text>
<text x="146" y="104.8">2</text>
<text x="154.9" y="104.8">1</text>
<text x="166.1" y="107.1">1</text>
<text x="177" y="104.8">3</text>
<text x="121.7" y="112.4" transform="rotate(-90 121.7 112.4)">2</text>
<text x="127.4" y="109.4">7</text>
<text x="138.7" y="111.8">6</text>
<text x="146" y="109.4">2</text>
<text x="154.9" y="109.4">1</text>
<text x="163.5" y="110.1" transform="rotate(-90 163.5 110.1)">1</text>
<text x="177" y="109.4">2</text>
<text x="184.7" y="109.4">1</text>
<text x="193.2" y="109.4">2</text>
<text x="207.5" y="112.4" transform="rotate(-90 207.5 112.4)">1</text>
<text x="214.5" y="113.6" transform="rotate(-90 214.5 113.6)">2</text>
<text x="220.3" y="113.6" transform="rotate(-90 220.3 113.6)">2</text>
<text x="146.4" y="118.7">1</text>
<text x="154.9" y="118.7">2</text>
<text x="163.5" y="114.4" transform="rotate(-90 163.5 114.4)">2</text>
<text x="184.7" y="118.7">1</text>
<text x="193.2" y="118.7">2</text>
<text x="121.7" y="121" transform="rotate(-90 121.7 121)">1</text>
<text x="126.3" y="125.7">2</text>
<text x="135.2" y="125.7">1</text>
<text x="207.5" y="121.4" transform="rotate(-90 207.5 121.4)">2</text>
<text x="214.5" y="122.1" transform="rotate(-90 214.5 122.1)">1</text>
<text x="220.3" y="122.1" transform="rotate(-90 220.3 122.1)">1</text>
</g>
</svg>
